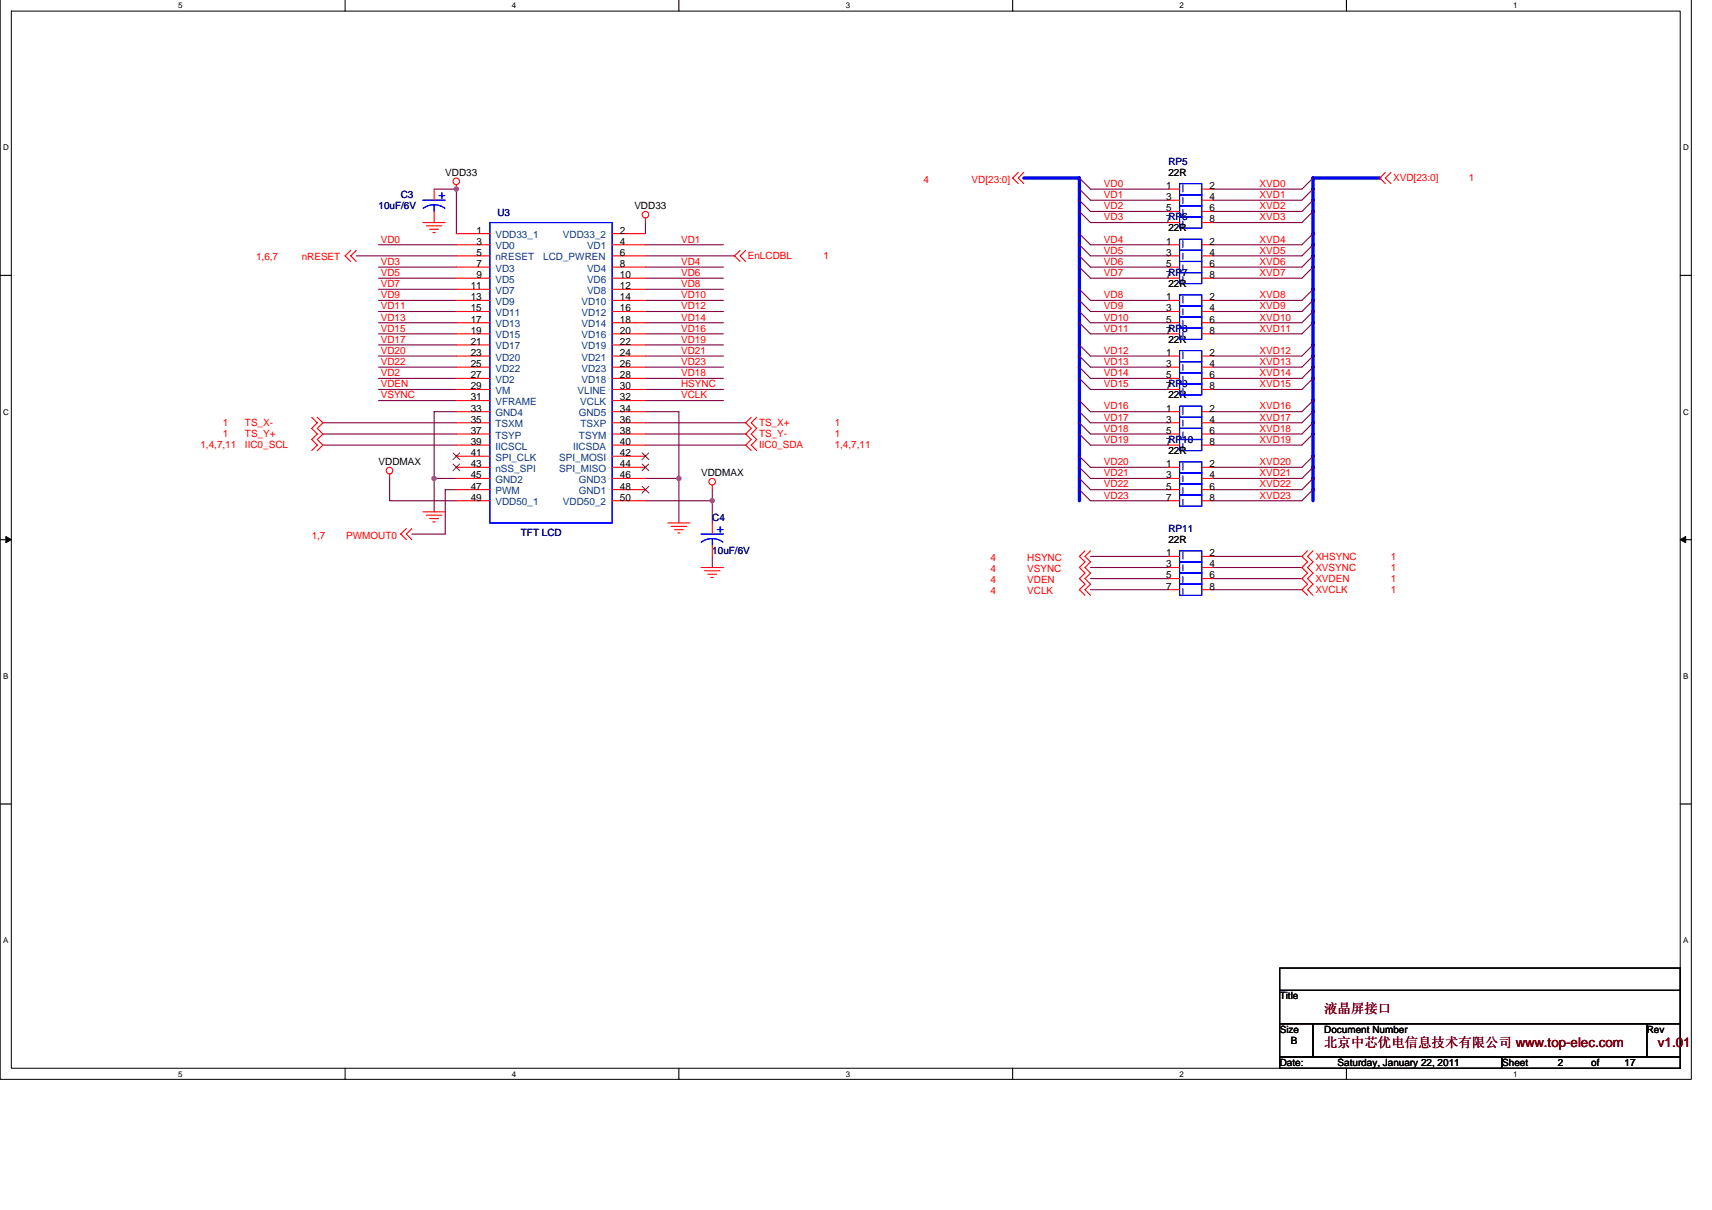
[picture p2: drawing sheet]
<svg xmlns="http://www.w3.org/2000/svg" width="297mm" height="210mm" viewBox="0 0 297 210" stroke-linecap="round" stroke-linejoin="round" font-family="sans-serif">
<path d="M0 0v187.2h293.5v-187.2M2 1.9h289.5v183.4h-289.5z" fill="none" stroke="#000" stroke-width=".17"/>
<g fill="#fff">
<path d="M30.9 .2h.8v1.6h-.8z"/>
<path d="M30.9 185.5h.8v1.6h-.8z"/>
</g>
<path d="M59.9 0v1.9M59.9 185.3v1.9" fill="none" stroke="#000" stroke-width=".19"/>
<g fill="#fff">
<path d="M88.8 .2h.8v1.6h-.8z"/>
<path d="M88.8 185.5h.8v1.6h-.8z"/>
</g>
<path d="M117.8 0v1.9M117.8 185.3v1.9" fill="none" stroke="#000" stroke-width=".19"/>
<g fill="#fff">
<path d="M146.7 .2h.8v1.6h-.8z"/>
<path d="M146.7 185.5h.8v1.6h-.8z"/>
</g>
<path d="M175.7 0v1.9M175.7 185.3v1.9" fill="none" stroke="#000" stroke-width=".19"/>
<g fill="#fff">
<path d="M204.7 .2h.7v1.6h-.7z"/>
<path d="M204.7 185.5h.7v1.6h-.7z"/>
</g>
<path d="M233.6 0v1.9M233.6 185.3v1.9" fill="none" stroke="#000" stroke-width=".19"/>
<g fill="#fff">
<path d="M262.6 .2h.7v1.6h-.7z"/>
<path d="M262.6 185.5h.7v1.6h-.7z"/>
<path d="M.5 24.8h1v1.6h-1z"/>
<path d="M292 24.8h1v1.6h-1z"/>
<path d="M.5 70.7h1v1.5h-1z"/>
<path d="M292 70.7h1v1.5h-1z"/>
</g>
<path d="M0 47.8h2M291.5 47.8h2" fill="none" stroke="#000" stroke-width=".19"/>
<g fill="#fff">
<path d="M.5 116.5h.9v1.6h-.9z"/>
<path d="M292 116.5h.9v1.6h-.9z"/>
</g>
<path d="M0 93.6h2M291.5 93.6h2" fill="none" stroke="#000" stroke-width=".19"/>
<path d="M1 93.1l1 .5-1 .5zM291.5 93.6l1-.5v1z" fill="#000" stroke="#000" stroke-width=".17"/>
<g fill="#fff">
<path d="M.5 162.4h.9v1.5h-.9z"/>
<path d="M292 162.4h.9v1.5h-.9z"/>
</g>
<path d="M0 139.5h2M291.5 139.5h2M222 167.9h69.5v3.9h-69.5zM222 171.8h69.5v5.8h-69.5zM222 177.6h5.8v5.8h-5.8zM227.8 177.6h57.9v5.8h-57.9zM285.7 177.6h5.8v5.8h-5.8zM222 183.4h38.6v1.9h-38.6zM260.6 183.4h30.9v1.9h-30.9z" fill="none" stroke="#000" stroke-width=".19"/>
<g fill="none" stroke="#800040" stroke-width=".19">
<path d="M75.3 32.8h3.9v7.7M112 38.6v1.9M187.3 30.9l1.9 1.9h13.5M187.3 32.8l1.9 1.9h13.5M187.3 34.7l1.9 2h13.5M187.3 36.7l1.9 1.9h13.5M227.8 30.9l-1.9 1.9h-15.4M227.8 32.8l-1.9 1.9h-15.4M227.8 34.7l-1.9 2h-15.4M227.8 36.7l-1.9 1.9h-15.4M61.8 44.4h17.4M65.7 52.1h13.5"/>
<path d="M65.7 46.3h13.5M65.7 59.8h13.5M65.7 48.3h13.5M65.7 50.2h13.5M65.7 54h13.5M65.7 56h13.5M65.7 42.5h13.5M65.7 57.9h13.5M112 44.4h15.4M112 52.1h13.5M112 46.3h13.5M112 59.8h13.5"/>
<path d="M112 48.3h13.5M112 50.2h13.5M112 54h13.5M112 56h13.5M112 42.5h13.5M112 57.9h13.5M187.3 59.8l1.9 2h13.5M187.3 42.5l1.9 1.9h13.5M187.3 50.2l1.9 1.9h13.5M187.3 44.4l1.9 1.9h13.5M187.3 46.3l1.9 2h13.5M187.3 52.1l1.9 1.9h13.5"/>
<path d="M187.3 54l1.9 2h13.5M187.3 40.5l1.9 2h13.5M187.3 56l1.9 1.9h13.5M227.8 59.8l-1.9 2h-15.4M227.8 42.5l-1.9 1.9h-15.4M227.8 50.2l-1.9 1.9h-15.4M227.8 44.4l-1.9 1.9h-15.4M227.8 46.3l-1.9 2h-15.4M227.8 52.1l-1.9 1.9h-15.4M227.8 54l-1.9 2h-15.4M227.8 40.5l-1.9 2h-15.4M227.8 56l-1.9 1.9h-15.4"/>
<path d="M56 73.3h23.2M56 75.3h23.2M56 77.2h23.2M65.7 61.8h13.5M65.7 63.7h13.5M65.7 67.6h13.5M65.7 69.5h13.5M65.7 65.6h13.5M79.2 71.4h-3.9v17.4M112 61.8h13.5M112 71.4h5.8v19.3M112 63.7h13.5"/>
<path d="M112 67.6h13.5M112 69.5h13.5M112 65.6h13.5M112 73.3h17.4M112 75.3h17.4M112 77.2h17.4M187.3 61.8l1.9 1.9h13.5M187.3 65.6l1.9 2h13.5M187.3 63.7l1.9 1.9h13.5M187.3 71.4l1.9 1.9h13.5M187.3 73.3l1.9 2h13.5M187.3 69.5l1.9 1.9h13.5"/>
<path d="M187.3 75.3l1.9 1.9h13.5M187.3 79.1l1.9 2h13.5M227.8 61.8l-1.9 1.9h-15.4M227.8 65.6l-1.9 2h-15.4M227.8 63.7l-1.9 1.9h-15.4M227.8 71.4l-1.9 1.9h-15.4M227.8 73.3l-1.9 2h-15.4M227.8 69.5l-1.9 1.9h-15.4M227.8 75.3l-1.9 1.9h-15.4M227.8 79.1l-1.9 2h-15.4M67.6 83v3.9h11.6M75.3 83h3.9"/>
<path d="M79.2 84.9h-1.9v7.7h-5.8M112 83h5.8M112 86.9h11.6M123.6 84.9v5.8M123.6 96.5v1.9M187.3 81.1l1.9 1.9h13.5M187.3 84.9l1.9 2h13.5M187.3 83l1.9 1.9h13.5M189.2 96.5h13.5M189.2 98.4h13.5M210.5 96.5h15.4M210.5 98.4h15.4"/>
<path d="M227.8 81.1l-1.9 1.9h-15.4M227.8 84.9l-1.9 2h-15.4M227.8 83l-1.9 1.9h-15.4M189.2 100.4h13.5M189.2 102.3h13.5M210.5 100.4h15.4M210.5 102.3h15.4"/>
</g>
<g fill="#f0f" stroke="#f0f" stroke-width=".19">
<circle cx="117.8" cy="83" r=".38"/>
<circle cx="75.3" cy="83" r=".38"/>
<circle cx="79.2" cy="32.8" r=".38"/>
<circle cx="123.6" cy="86.9" r=".38"/>
</g>
<path d="M177.6 30.9h9.7v56M239.4 30.9h-11.6v56" fill="none" stroke="#00f" stroke-width=".57"/>
<g fill="none" stroke="#f00" stroke-width=".19">
<path d="M73.4 38.6h3.9M74 39.2h2.7M74.5 39.8h1.6M75.3 32.8v1.9M75.3 36.7v1.9M79.2 32v.8M112 37.8v.8M176.7 29.9l-1 1 1 1M177.6 29.9l-.9 1 .9 1M202.7 38.6h2M202.7 32.8h2M202.7 34.7h2"/>
<path d="M202.7 36.7h2M208.5 38.6h2M208.5 32.8h2M208.5 34.7h2M208.5 36.7h2M240.4 29.9l-1 1 1 1M241.3 29.9l-.9 1 .9 1M60.9 43.4l-1 1 1 1M61.8 43.4l-.9 1 .9 1M75.1 40.3h.4M79.2 40.5h5.8M79.2 42.5h5.8"/>
<path d="M79.2 44.4h5.8M79.2 46.3h5.8M79.2 48.3h5.8M79.2 50.2h5.8M79.2 52.1h5.8M79.2 54h5.8M79.2 56h5.8M79.2 57.9h5.8M79.2 59.8h5.8M106.2 40.5h5.8M106.2 42.5h5.8M106.2 44.4h5.8"/>
<path d="M106.2 46.3h5.8M106.2 48.3h5.8M106.2 50.2h5.8M106.2 52.1h5.8M106.2 54h5.8M106.2 56h5.8M106.2 57.9h5.8M106.2 59.8h5.8M128.4 43.4l-1 1 1 1M129.4 43.4l-1 1 1 1M202.7 42.5h2M202.7 44.4h2"/>
<path d="M202.7 46.3h2M202.7 48.3h2M202.7 52.1h2M202.7 54h2M202.7 56h2M202.7 57.9h2M208.5 42.5h2M208.5 44.4h2M208.5 46.3h2M208.5 48.3h2M208.5 52.1h2M208.5 54h2"/>
<path d="M208.5 56h2M208.5 57.9h2M54.1 72.4l1 .9-1 1 1 1-1 .9 1 1-1 1M55.1 72.4l.9 .9-.9 1 .9 1-.9 .9 .9 1-.9 1M79.2 71.4h5.8M79.2 73.3h5.8M79.2 75.3h5.8M79.2 77.2h5.8M79.2 61.8h5.8M79.2 63.7h5.8M79.2 65.6h5.8M79.2 67.6h5.8"/>
<path d="M79.2 69.5h5.8M79.2 79.1h5.8M106.2 71.4h5.8M106.2 73.3h5.8M106.2 75.3h5.8M106.2 77.2h5.8M106.2 61.8h5.8M106.2 63.7h5.8M106.2 65.6h5.8M106.2 67.6h5.8M106.2 69.5h5.8M106.2 79.1h5.8"/>
<path d="M130.3 72.4l-.9 .9 .9 1-.9 1 .9 .9-.9 1 .9 1M131.3 72.4l-1 .9 1 1-1 1 1 .9-1 1 1 1M202.7 71.4h2M202.7 73.3h2M202.7 75.3h2M202.7 77.2h2M202.7 61.8h2M202.7 63.7h2M202.7 65.6h2M202.7 67.6h2M208.5 71.4h2M208.5 73.3h2"/>
<path d="M208.5 75.3h2M208.5 77.2h2M208.5 61.8h2M208.5 63.7h2M208.5 65.6h2M208.5 67.6h2M67.6 82.2v.8M70.5 91.7l-1 .9 1 1M71.5 91.7l-1 .9 1 1M73.4 88.8h3.9M74 89.4h2.7M74.5 90h1.6"/>
<path d="M75.1 90.5h.4M79.2 81.1h5.8M79.2 83h5.8M79.2 84.9h5.8M79.2 86.9h5.8M106.2 81.1h5.8M106.2 83h5.8M106.2 84.9h5.8M106.2 86.9h5.8M115.9 90.7h3.8M116.4 91.3h2.7M117 91.9h1.6"/>
<path d="M117.6 92.5h.4M121.6 98.4h3.9M122.2 99h2.7M122.8 99.6h1.6M123.6 84.2v.7M123.6 90.7v1.9M123.6 94.6v1.9M188.3 95.5l-1 1 1 1-1 .9 1 1-1 1 1 .9-1 1 1 1M189.2 95.5l-.9 1 .9 1-.9 .9 .9 1-.9 1 .9 .9-.9 1 .9 1M202.7 98.4h2M202.7 81.1h2M202.7 83h2"/>
<path d="M202.7 84.9h2M202.7 86.9h2M202.7 96.5h2M208.5 98.4h2M208.5 81.1h2M208.5 83h2M208.5 84.9h2M208.5 86.9h2M208.5 96.5h2M226.9 95.5l-1 1 1 1-1 .9 1 1-1 1 1 .9-1 1 1 1M227.8 95.5l-.9 1 .9 1-.9 .9 .9 1-.9 1 .9 .9-.9 1 .9 1M123.4 100.2h.4"/>
<path d="M202.7 100.4h2M202.7 102.3h2M208.5 100.4h2M208.5 102.3h2"/>
<circle cx="79.2" cy="31.5" r=".57"/>
<circle cx="112" cy="37.2" r=".57"/>
<circle cx="67.6" cy="81.6" r=".57"/>
<circle cx="123.6" cy="83.6" r=".57"/>
</g>
<g fill="none" stroke="#00f" stroke-width=".19">
<path d="M73.4 34.7h3.9M75.3 35.5v1.2M77.2 36.1a3.1 3.1 0 0 0-3.8 .1M85 38.6h21.2v52.1h-21.2zM204.7 33.8h3.8v1.9h-3.8zM204.7 35.7h3.8v1.9h-3.8zM204.7 37.6h3.8v2h-3.8zM204.7 31.9h3.8v1.9h-3.8zM204.7 43.4h3.8v2h-3.8zM204.7 45.4h3.8v1.9h-3.8zM204.7 47.3h3.8v1.9h-3.8zM204.7 41.5h3.8v1.9h-3.8z"/>
<path d="M204.7 53.1h3.8v1.9h-3.8zM204.7 55h3.8v1.9h-3.8zM204.7 56.9h3.8v2h-3.8zM204.7 51.2h3.8v1.9h-3.8zM204.7 72.4h3.8v1.9h-3.8zM204.7 74.3h3.8v1.9h-3.8zM204.7 76.2h3.8v2h-3.8zM204.7 70.5h3.8v1.9h-3.8zM204.7 62.7h3.8v2h-3.8zM204.7 64.7h3.8v1.9h-3.8zM204.7 66.6h3.8v1.9h-3.8zM204.7 60.8h3.8v1.9h-3.8z"/>
<path d="M121.6 92.6h3.9M123.6 93.4v1.2M125.4 94a3.1 3.1 0 0 0-3.7 .1M204.7 97.5h3.8v1.9h-3.8zM204.7 99.4h3.8v1.9h-3.8zM204.7 95.5h3.8v2h-3.8zM204.7 82h3.8v2h-3.8zM204.7 84h3.8v1.9h-3.8zM204.7 85.9h3.8v1.9h-3.8zM204.7 80.1h3.8v1.9h-3.8zM204.7 101.3h3.8v2h-3.8z"/>
</g>
<g fill="none" stroke="#fff" stroke-width=".17" stroke-dasharray="1 1 1 1 1 1 1 1">
<path d="M205.2 39.4v-7.4M205.2 32h.1M205.2 49v-7.3M205.2 41.7h.1M205.2 58.7v-7.3M205.2 51.4h.1M205.2 78v-7.3M205.2 70.7h.1M205.2 68.3v-7.3M205.2 61h.1M205.2 95.7h.1M205.2 87.6v-7.3"/>
<path d="M205.2 80.3h.1M205.2 103.1v-7.4"/>
</g>
<g fill="none" stroke="#00f" stroke-width=".17" stroke-dasharray="1 1 1 1 1 1 1 1">
<path d="M205.2 39.4v-7.4M205.2 32h.1M205.2 49v-7.3M205.2 41.7h.1M205.2 58.7v-7.3M205.2 51.4h.1M205.2 78v-7.3M205.2 70.7h.1M205.2 68.3v-7.3M205.2 61h.1M205.2 95.7h.1M205.2 87.6v-7.3"/>
<path d="M205.2 80.3h.1M205.2 103.1v-7.4"/>
</g>
<path d="M78.6 78.6l1.2 1.1M79.8 78.6l-1.2 1.1M111.4 78.6l1.2 1.1M112.6 78.6l-1.2 1.1M78.6 80.5l1.2 1.2M79.8 80.5l-1.2 1.2M111.4 80.5l1.2 1.2M111.4 84.4l1.2 1.1M112.6 80.5l-1.2 1.2M112.6 84.4l-1.2 1.1" fill="none" stroke="#804000" stroke-width=".17"/>
<g font-size="2.3" fill="#800000">
<text x="229.8" y="175.8">液晶屏接口</text>
<text x="229.8" y="181.6">北京中芯优电信息技术有限公司 www.top-elec.com</text>
<text x="287.7" y="181.6">v1.01</text>
</g>
<g font-size="2.1" fill="#00f">
<text x="76.1" y="34.5">+</text>
<text x="124.4" y="92.4">+</text>
</g>
<g font-size="1.7" fill="#000080">
<text x="202.7" y="28.6">RP5</text>
<text x="69.5" y="34.4">C3</text>
<text x="65.7" y="36.3">10uF/6V</text>
<text x="86.3" y="37.4">U3</text>
<text x="90.4" y="93">TFT LCD</text>
<text x="123.6" y="90.3">C4</text>
<text x="202.7" y="92.3">RP11</text>
<text x="123.6" y="96.1">10uF/6V</text>
</g>
<g font-size="1.7">
<text x="77.3" y="30.5">VDD33</text>
<text x="202.3" y="32.8">1</text>
<text x="202.3" y="34.7">3</text>
<text x="202.7" y="30.5">22R</text>
<text x="209.9" y="32.8">2</text>
<text x="209.9" y="34.7">4</text>
<text x="82.7" y="40.5">1</text>
<text x="107.6" y="40.5">2</text>
<text x="110.1" y="36.3">VDD33</text>
<text x="202.3" y="36.7">5</text>
<text x="202.3" y="38.6">7RP6</text>
<text x="202.7" y="40.2">22R</text>
<text x="209.9" y="36.7">6</text>
<text x="209.9" y="38.6">8</text>
<text x="82.7" y="42.4">3</text>
<text x="82.7" y="44.4">5</text>
<text x="82.7" y="46.3">7</text>
<text x="107.6" y="42.4">4</text>
<text x="107.6" y="46.3">8</text>
<text x="107.6" y="44.4">6</text>
<text x="202.3" y="42.4">1</text>
<text x="202.3" y="44.4">3</text>
<text x="202.3" y="46.3">5</text>
<text x="209.9" y="42.4">2</text>
<text x="209.9" y="44.4">4</text>
<text x="209.9" y="46.3">6</text>
<text x="81.7" y="50.2">11</text>
<text x="81.7" y="52.1">13</text>
<text x="82.7" y="48.2">9</text>
<text x="107.6" y="48.2">10</text>
<text x="107.6" y="50.2">12</text>
<text x="107.6" y="52.1">14</text>
<text x="202.3" y="48.2">7RP7</text>
<text x="202.3" y="52.1">1</text>
<text x="202.7" y="49.8">22R</text>
<text x="209.9" y="48.2">8</text>
<text x="209.9" y="52.1">2</text>
<text x="81.7" y="54">15</text>
<text x="81.7" y="56">17</text>
<text x="81.7" y="57.9">19</text>
<text x="81.7" y="59.8">21</text>
<text x="107.6" y="54">16</text>
<text x="107.6" y="56">18</text>
<text x="107.6" y="57.9">20</text>
<text x="107.6" y="59.8">22</text>
<text x="202.3" y="54">3</text>
<text x="202.3" y="56">5</text>
<text x="202.3" y="57.9">7RP8</text>
<text x="202.7" y="59.5">22R</text>
<text x="209.9" y="54">4</text>
<text x="209.9" y="56">6</text>
<text x="209.9" y="57.9">8</text>
<text x="81.7" y="61.7">23</text>
<text x="81.7" y="63.7">25</text>
<text x="81.7" y="65.6">27</text>
<text x="107.6" y="61.7">24</text>
<text x="107.6" y="63.7">26</text>
<text x="107.6" y="65.6">28</text>
<text x="202.3" y="61.7">1</text>
<text x="202.3" y="63.7">3</text>
<text x="202.3" y="65.6">5</text>
<text x="209.9" y="61.7">2</text>
<text x="209.9" y="63.7">4</text>
<text x="209.9" y="65.6">6</text>
<text x="81.7" y="67.5">29</text>
<text x="81.7" y="69.5">31</text>
<text x="81.7" y="71.4">33</text>
<text x="107.6" y="69.5">32</text>
<text x="107.6" y="71.4">34</text>
<text x="107.6" y="67.5">30</text>
<text x="202.3" y="71.4">1</text>
<text x="202.3" y="67.5">7RP9</text>
<text x="202.7" y="69.1">22R</text>
<text x="209.9" y="71.4">2</text>
<text x="209.9" y="67.5">8</text>
<text x="81.7" y="73.3">35</text>
<text x="81.7" y="75.3">37</text>
<text x="81.7" y="77.2">39</text>
<text x="107.6" y="75.3">38</text>
<text x="107.6" y="73.3">36</text>
<text x="107.6" y="77.2">40</text>
<text x="202.3" y="73.3">3</text>
<text x="202.3" y="75.3">5</text>
<text x="202.3" y="77.2">7RP10</text>
<text x="209.9" y="73.3">4</text>
<text x="209.9" y="75.3">6</text>
<text x="209.9" y="77.2">8</text>
<text x="65.7" y="80.7">VDDMAX</text>
<text x="81.7" y="79.1">41</text>
<text x="81.7" y="81">43</text>
<text x="81.7" y="83">45</text>
<text x="107.6" y="83">46</text>
<text x="107.6" y="79.1">42</text>
<text x="107.6" y="81">44</text>
<text x="121.6" y="82.6">VDDMAX</text>
<text x="202.3" y="81">1</text>
<text x="202.3" y="83">3</text>
<text x="202.7" y="78.8">22R</text>
<text x="209.9" y="81">2</text>
<text x="209.9" y="83">4</text>
<text x="81.7" y="84.9">47</text>
<text x="81.7" y="86.8">49</text>
<text x="107.6" y="84.9">48</text>
<text x="107.6" y="86.8">50</text>
<text x="202.3" y="84.9">5</text>
<text x="202.3" y="86.8">7</text>
<text x="209.9" y="84.9">6</text>
<text x="209.9" y="86.8">8</text>
<text x="202.7" y="94.2">22R</text>
<text x="202.3" y="96.5">1</text>
<text x="202.3" y="98.4">3</text>
<text x="202.3" y="100.4">5</text>
<text x="209.9" y="96.5">2</text>
<text x="209.9" y="98.4">4</text>
<text x="209.9" y="100.4">6</text>
<text x="202.3" y="102.3">7</text>
<text x="209.9" y="102.3">8</text>
<text x="222" y="173.4">Title</text>
<text x="222" y="179.1">Size</text>
<text x="229.8" y="179.1">Document Number</text>
<text x="285.7" y="179.1">Rev</text>
<text x="222" y="184.9">Date:</text>
<text x="224" y="181.1">B</text>
<text x="232.1" y="184.9">Saturday, January 22, 2011</text>
<text x="260.6" y="184.9">Sheet</text>
<text x="270.3" y="184.9">2</text>
<text x="276.1" y="184.9">of</text>
<text x="281.9" y="184.9">17</text>
</g>
<g font-size="1.7" fill="#f00">
<text x="160.2" y="31.7">4</text>
<text x="168.6" y="31.7">VD[23:0]</text>
<text x="191.5" y="32.4">VD0</text>
<text x="191.5" y="34.4">VD1</text>
<text x="218.5" y="32.4">XVD0</text>
<text x="218.5" y="34.4">XVD1</text>
<text x="241.7" y="31.5">XVD[23:0]</text>
<text x="254.8" y="31.5">1</text>
<text x="191.5" y="36.3">VD2</text>
<text x="191.5" y="38.2">VD3</text>
<text x="218.5" y="36.3">XVD2</text>
<text x="218.5" y="38.2">XVD3</text>
<text x="44.4" y="45.2">1,6,7</text>
<text x="52.3" y="45.2">nRESET</text>
<text x="66.1" y="46">VD3</text>
<text x="66.1" y="47.9">VD5</text>
<text x="66.1" y="42.1">VD0</text>
<text x="118.2" y="46">VD4</text>
<text x="118.2" y="47.9">VD6</text>
<text x="118.2" y="42.1">VD1</text>
<text x="129.7" y="45">EnLCDBL</text>
<text x="142.9" y="45">1</text>
<text x="191.5" y="42.1">VD4</text>
<text x="191.5" y="44">VD5</text>
<text x="191.5" y="46">VD6</text>
<text x="191.5" y="47.9">VD7</text>
<text x="218.5" y="42.1">XVD4</text>
<text x="218.5" y="44">XVD5</text>
<text x="218.5" y="46">XVD6</text>
<text x="218.5" y="47.9">XVD7</text>
<text x="66.1" y="51.7">VD9</text>
<text x="66.1" y="49.8">VD7</text>
<text x="66.1" y="53.7">VD11</text>
<text x="118.2" y="51.7">VD10</text>
<text x="118.2" y="53.7">VD12</text>
<text x="118.2" y="49.8">VD8</text>
<text x="191.5" y="51.7">VD8</text>
<text x="191.5" y="53.7">VD9</text>
<text x="218.5" y="51.7">XVD8</text>
<text x="218.5" y="53.7">XVD9</text>
<text x="66.1" y="59.5">VD17</text>
<text x="66.1" y="55.6">VD13</text>
<text x="66.1" y="57.5">VD15</text>
<text x="118.2" y="55.6">VD14</text>
<text x="118.2" y="57.5">VD16</text>
<text x="118.2" y="59.5">VD19</text>
<text x="191.5" y="55.6">VD10</text>
<text x="191.5" y="57.5">VD11</text>
<text x="218.5" y="55.6">XVD10</text>
<text x="218.5" y="57.5">XVD11</text>
<text x="66.1" y="65.3">VD2</text>
<text x="66.1" y="61.4">VD20</text>
<text x="66.1" y="63.3">VD22</text>
<text x="118.2" y="61.4">VD21</text>
<text x="118.2" y="63.3">VD23</text>
<text x="118.2" y="65.3">VD18</text>
<text x="191.5" y="61.4">VD12</text>
<text x="191.5" y="63.3">VD13</text>
<text x="191.5" y="65.3">VD14</text>
<text x="218.5" y="61.4">XVD12</text>
<text x="218.5" y="63.3">XVD13</text>
<text x="218.5" y="65.3">XVD14</text>
<text x="66.1" y="67.2">VDEN</text>
<text x="66.1" y="69.1">VSYNC</text>
<text x="118.2" y="67.2">HSYNC</text>
<text x="118.2" y="69.1">VCLK</text>
<text x="191.5" y="67.2">VD15</text>
<text x="191.5" y="71">VD16</text>
<text x="218.5" y="67.2">XVD15</text>
<text x="218.5" y="71">XVD16</text>
<text x="34.8" y="77.8">1,4,7,11</text>
<text x="38.6" y="73.9">1</text>
<text x="38.6" y="75.9">1</text>
<text x="42.5" y="77.8">IIC0_SCL</text>
<text x="42.5" y="73.9">TS_X-</text>
<text x="42.5" y="75.9">TS_Y+</text>
<text x="131.7" y="73.9">TS_X+</text>
<text x="131.7" y="75.9">TS_Y-</text>
<text x="131.7" y="77.8">IIC0_SDA</text>
<text x="144.8" y="77.8">1,4,7,11</text>
<text x="144.8" y="73.9">1</text>
<text x="144.8" y="75.9">1</text>
<text x="191.5" y="73">VD17</text>
<text x="191.5" y="74.9">VD18</text>
<text x="191.5" y="76.8">VD19</text>
<text x="218.5" y="73">XVD17</text>
<text x="218.5" y="74.9">XVD18</text>
<text x="218.5" y="76.8">XVD19</text>
<text x="191.5" y="80.7">VD20</text>
<text x="191.5" y="82.6">VD21</text>
<text x="218.5" y="80.7">XVD20</text>
<text x="218.5" y="82.6">XVD21</text>
<text x="191.5" y="84.6">VD22</text>
<text x="191.5" y="86.5">VD23</text>
<text x="218.5" y="84.6">XVD22</text>
<text x="218.5" y="86.5">XVD23</text>
<text x="54.1" y="93.4">1,7</text>
<text x="60.1" y="93.4">PWMOUT0</text>
<text x="171.8" y="101.2">4</text>
<text x="171.8" y="99.2">4</text>
<text x="171.8" y="97.3">4</text>
<text x="178.2" y="101.2">VDEN</text>
<text x="178.2" y="99.2">VSYNC</text>
<text x="178.2" y="97.3">HSYNC</text>
<text x="228.2" y="97.1">XHSYNC</text>
<text x="228.2" y="99">XVSYNC</text>
<text x="228.2" y="101">XVDEN</text>
<text x="241.3" y="97.1">1</text>
<text x="241.3" y="99">1</text>
<text x="241.3" y="101">1</text>
<text x="171.8" y="103.1">4</text>
<text x="178.2" y="103.1">VCLK</text>
<text x="228.2" y="102.9">XVCLK</text>
<text x="241.3" y="102.9">1</text>
</g>
<g font-size="1.7" fill="#004080">
<text x="86" y="41.3">VDD33_1</text>
<text x="97.7" y="41.3">VDD33_2</text>
<text x="86" y="43.2">VD0</text>
<text x="86" y="45.2">nRESET</text>
<text x="86" y="47.1">VD3</text>
<text x="94.3" y="45.2">LCD_PWREN</text>
<text x="101.9" y="43.2">VD1</text>
<text x="101.9" y="47.1">VD4</text>
<text x="86" y="49">VD5</text>
<text x="86" y="51">VD7</text>
<text x="86" y="52.9">VD9</text>
<text x="100.9" y="52.9">VD10</text>
<text x="101.9" y="49">VD6</text>
<text x="101.9" y="51">VD8</text>
<text x="86" y="54.8">VD11</text>
<text x="86" y="56.8">VD13</text>
<text x="86" y="58.7">VD15</text>
<text x="100.9" y="54.8">VD12</text>
<text x="100.9" y="56.8">VD14</text>
<text x="100.9" y="58.7">VD16</text>
<text x="86" y="60.6">VD17</text>
<text x="86" y="62.5">VD20</text>
<text x="86" y="64.5">VD22</text>
<text x="100.9" y="60.6">VD19</text>
<text x="100.9" y="62.5">VD21</text>
<text x="100.9" y="64.5">VD23</text>
<text x="86" y="66.4">VD2</text>
<text x="86" y="68.3">VM</text>
<text x="86" y="70.3">VFRAME</text>
<text x="100.2" y="68.3">VLINE</text>
<text x="100.7" y="70.3">VCLK</text>
<text x="100.9" y="66.4">VD18</text>
<text x="86" y="72.2">GND4</text>
<text x="86" y="74.1">TSXM</text>
<text x="86" y="76.1">TSYP</text>
<text x="86" y="78">IICSCL</text>
<text x="99.4" y="78">IICSDA</text>
<text x="100.4" y="72.2">GND5</text>
<text x="100.5" y="76.1">TSYM</text>
<text x="100.7" y="74.1">TSXP</text>
<text x="86" y="79.9">SPI_CLK</text>
<text x="86" y="81.9">nSS_SPI</text>
<text x="86" y="83.8">GND2</text>
<text x="97" y="79.9">SPI_MOSI</text>
<text x="97" y="81.9">SPI_MISO</text>
<text x="100.4" y="83.8">GND3</text>
<text x="86" y="85.7">PWM</text>
<text x="86" y="87.7">VDD50_1</text>
<text x="97.7" y="87.7">VDD50_2</text>
<text x="100.4" y="85.7">GND1</text>
</g>
<g font-size="1.4">
<text x="30.9" y="1.5">5</text>
<text x="88.8" y="1.5">4</text>
<text x="146.7" y="1.5">3</text>
<text x="204.7" y="1.5">2</text>
<text x="262.6" y="1.5">1</text>
<text x=".5" y="26.1">D</text>
<text x="292" y="26.1">D</text>
<text x=".5" y="71.9">C</text>
<text x="292" y="71.9">C</text>
<text x=".5" y="117.8">B</text>
<text x="292" y="117.8">B</text>
<text x=".5" y="163.6">A</text>
<text x="292" y="163.6">A</text>
<text x="30.9" y="186.8">5</text>
<text x="88.8" y="186.8">4</text>
<text x="146.7" y="186.8">3</text>
<text x="204.7" y="186.8">2</text>
<text x="262.6" y="186.8">1</text>
</g>
</svg>
